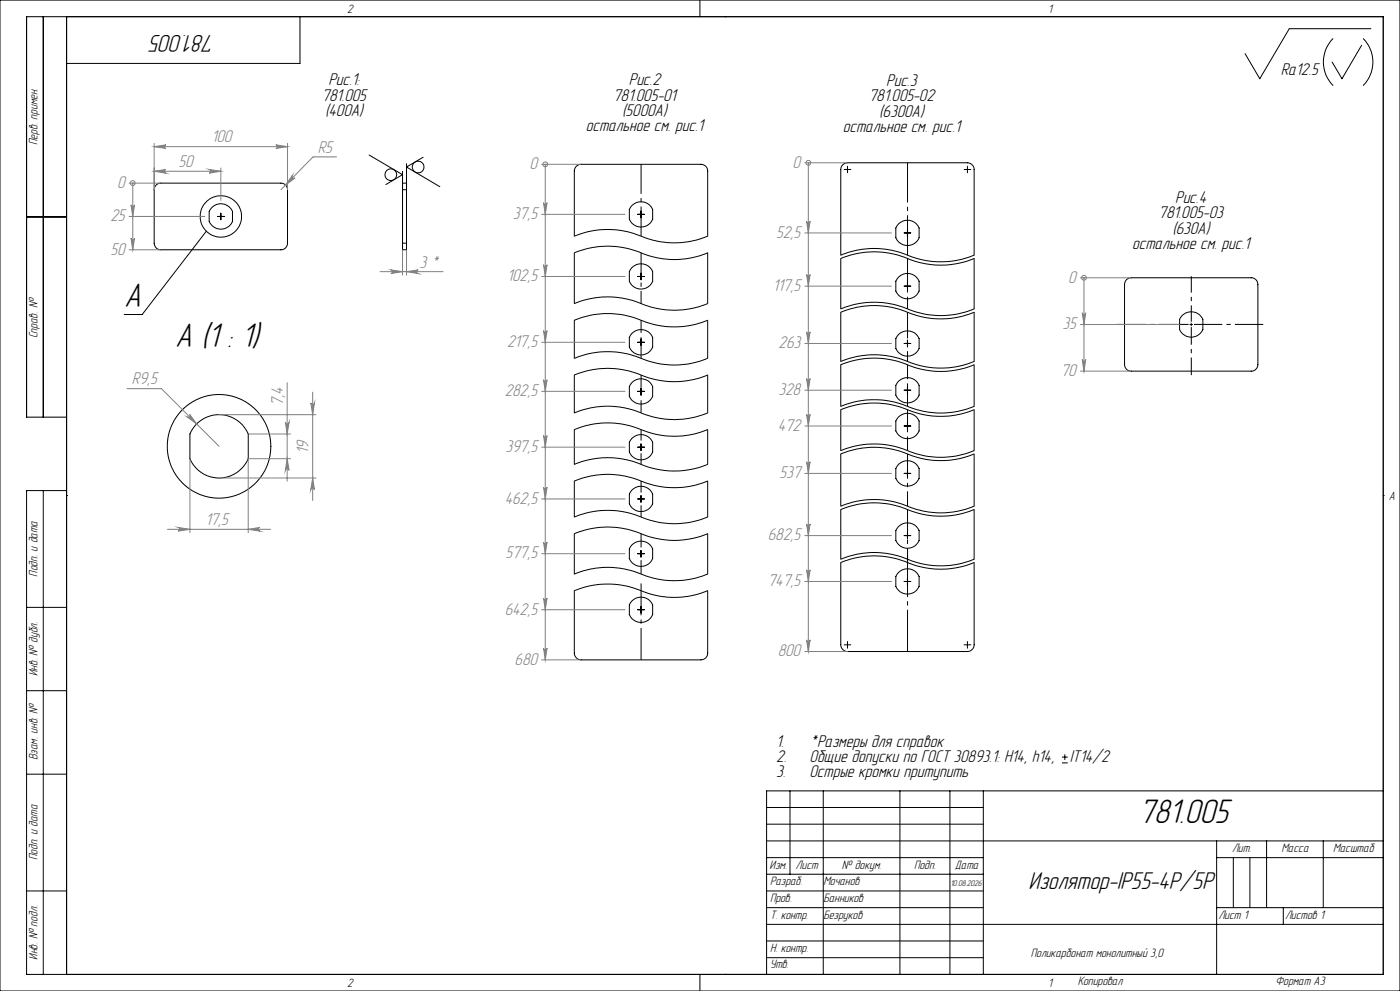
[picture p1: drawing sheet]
<svg xmlns="http://www.w3.org/2000/svg" width="420mm" height="297mm" viewBox="0 0 420 297" stroke-linecap="round" stroke-linejoin="round" font-family="sans-serif">
<g fill="none" stroke="#000" stroke-width=".3">
<path d="M0 0h420v297h-420zM13 5v120M20 5v287M90 5v14h-70M210 0v5M217.5 5h.1M399.9 11.5a10 10 0 0 0 0 14.2M408.5 13.6l-5.9 10-3-5M408.9 11.5a10 10 0 0 1 0 14.2M411.3 8.6h-24.5l-8.9 15-4.4-7.5M46.8 55.5l1.1-.6h36.4a1.93 1.93 0 0 1 2 2v16a1.93 1.93 0 0 1-2 2h-36a1.99 1.99 0 0 1-2.1-2v-16zM110.7 46.5l10.1 5.8-5.1 3"/>
<path d="M120.8 54.9h1.2v2h-1.2zM120.8 51.4v21.5M122 49.1v23.8M126.9 47.1l-4.9 3 9.9 5.8M172.9 49.8l1.4-.6h36a1.99 1.99 0 0 1 2 2.1v19.5a26.4 26.4 0 0 1-21.4-.5 26 26 0 0 0-18.6 .5v-19.5zM252.8 49.4l1.4-.6h36a2.05 2.05 0 0 1 2 2v25.7a27 27 0 0 1-22-.8 25.9 25.9 0 0 0-18 .8v-25.7l.2-.8zM253.3 50.8h1.9M254.2 49.8v2M289.2 50.8h2.1M290.2 49.8v2M8 65h12M61.9 69.3l-19.2 25h-5.4"/>
<path d="M65.3 64.9h2M66.3 63.9v2M120.8 72.9v2h1.2v-2M120.8 72.9h1.2M172.3 75.8a27.1 27.1 0 0 1 22.1 .7 25.8 25.8 0 0 0 17.9-.7v15.2a27 27 0 0 1-22-.8 26.4 26.4 0 0 0-18 .8zM191.3 64.2h2M192.3 63.2v2.1M252.2 77.5a27.1 27.1 0 0 1 22.1 .7 26.3 26.3 0 0 0 17.9-.7v15.1a26.3 26.3 0 0 1-21.3-.6 26.2 26.2 0 0 0-18.7 .6zM271.3 69.8h1.9M272.2 68.8v2M172.3 96a26.2 26.2 0 0 1 21.4 .5 26.2 26.2 0 0 0 18.6-.5v11.4a26.3 26.3 0 0 1-21.4-.5 26.2 26.2 0 0 0-18.6 .5zM191.3 82.9h2"/>
<path d="M192.3 81.8v2.1M252.2 93.6a26.3 26.3 0 0 1 21.4 .5 26.2 26.2 0 0 0 18.6-.5v14.7a27 27 0 0 1-22-.7 25.9 25.9 0 0 0-18 .7zM271.3 85.8h1.9M272.2 84.8v1.9M338 83.8l1.1-.5h36.3a1.99 1.99 0 0 1 2 1.9v24.1a1.99 1.99 0 0 1-2 1.9h-36a1.99 1.99 0 0 1-2-1.9v-24.1l.2-.9zM357 97.3h.8M357.4 96.8v.8M172.3 112.4a27.1 27.1 0 0 1 22.1 .8 26.3 26.3 0 0 0 17.9-.8v11.4a27 27 0 0 1-22-.8 25.9 25.9 0 0 0-18 .8zM191.3 117.3h2M191.3 102.6h2M192.3 101.6v2M192.3 116.3v2"/>
<path d="M252.2 109.3a27.1 27.1 0 0 1 22.1 .8 26.3 26.3 0 0 0 17.9-.8v12.5a26.3 26.3 0 0 1-21.3-.6 26.2 26.2 0 0 0-18.7 .6zM271.3 102.9h1.9M271.3 116.9h1.9M272.2 101.9v2.1M272.2 116v2M20 125h-12v-120h407v287h-407v-145h12M172.3 128.8a26.4 26.4 0 0 1 21.4 .5 26 26 0 0 0 18.6-.5v10.4a27 27 0 0 1-22-.8 26.4 26.4 0 0 0-18 .8zM191.3 134h2M192.3 133v2M252.2 136.1a26.3 26.3 0 0 1 21.4 .5 26.2 26.2 0 0 0 18.6-.5v15.6a26.3 26.3 0 0 1-21.3-.5 26.2 26.2 0 0 0-18.7 .5zM252.2 122.8a26.3 26.3 0 0 1 21.4 .5 26.2 26.2 0 0 0 18.6-.5v12.2a26.3 26.3 0 0 1-21.3-.5 26.2 26.2 0 0 0-18.7 .5zM271.3 127.7h1.9"/>
<path d="M272.2 126.7v2M13 147v145M20 148.5h.1M172.3 159.9a27.1 27.1 0 0 1 22.1 .8 25.8 25.8 0 0 0 17.9-.8v12.1a27 27 0 0 1-22-.7 25.9 25.9 0 0 0-18 .7zM172.3 144.2a26.2 26.2 0 0 1 21.4 .5 26.2 26.2 0 0 0 18.6-.5v10.7a26.3 26.3 0 0 1-21.4-.5 26.2 26.2 0 0 0-18.6 .5zM191.3 149.5h2M192.3 148.5v2M252.2 152.7a26.3 26.3 0 0 1 21.4 .5 26.2 26.2 0 0 0 18.6-.5v14.9a27 27 0 0 1-22-.8 25.9 25.9 0 0 0-18 .8zM271.3 141.9h1.9M272.2 140.9v2M272.2 159.5v2M415 148.5h.1"/>
<path d="M172.3 177a27.1 27.1 0 0 1 22.1 .8 25.8 25.8 0 0 0 17.9-.8v18.8a1.99 1.99 0 0 1-2 2h-36a2.05 2.05 0 0 1-2-2zM191.3 165.9h2M192.3 165v2M252.2 168.6a27.1 27.1 0 0 1 22.1 .8 26.3 26.3 0 0 0 17.9-.8v24.6a2.05 2.05 0 0 1-2 2.1h-36a2.05 2.05 0 0 1-2-2.1zM271.3 160.5h1.9M271.3 174.3h1.9M272.2 173.2v2.1M8 182h12M191.3 182.7h2M192.3 181.7v2.1M253.3 193.2h1.9M254.2 192.3v2"/>
<path d="M289.2 193.2h2.1M290.2 192.3v2M8 207h12M8 232h12M237 237v25M247 237v55M270 237v55M285 237v55M295 237v55M318.6 228.6h1.7M318.6 226.9h1.7M319.4 226.1v1.7"/>
<path d="M415 237h-185v55M230 242h65M230 247h65M230 252h185M230 257h65M365 252v40M365 257h50M370 257v15M375 257v15M380 252v20M397 252v20M8 267h12"/>
<path d="M230 267h65M230 272h65M230 277h185M230 262h65M365 272h50M385 272v5M210 292v5M217.5 292h.1M230 282h65M230 287h65"/>
<circle cx="117.3" cy="52.4" r="1.75"/>
<circle cx="125.4" cy="50.1" r="1.76"/>
<circle cx="66.2" cy="64.9" r="6.2"/>
<circle cx="66.3" cy="64.9" r="3.8"/>
<circle cx="192.3" cy="64.3" r="3.8"/>
<circle cx="272.2" cy="69.8" r="3.8"/>
<circle cx="192.3" cy="82.8" r="3.8"/>
<circle cx="272.2" cy="85.8" r="3.8"/>
<circle cx="357.4" cy="97.2" r="3.8"/>
<circle cx="192.3" cy="117.3" r="3.8"/>
<circle cx="192.3" cy="102.6" r="3.8"/>
<circle cx="272.2" cy="103" r="3.8"/>
<circle cx="272.2" cy="117" r="3.8"/>
<circle cx="65.7" cy="133.8" r="15.5"/>
<circle cx="65.7" cy="133.8" r="9.5"/>
<circle cx="192.3" cy="134" r="3.8"/>
<circle cx="272.2" cy="127.7" r="3.8"/>
<circle cx="192.3" cy="149.5" r="3.8"/>
<circle cx="272.2" cy="141.9" r="3.8"/>
<circle cx="192.3" cy="166" r="3.8"/>
<circle cx="272.2" cy="160.5" r="3.8"/>
<circle cx="272.2" cy="174.3" r="3.8"/>
<circle cx="192.3" cy="182.8" r="3.8"/>
</g>
<g fill="none" stroke="#808080" stroke-width=".3">
<path d="M38.7 54.9h9.6M39.8 54.9h.1M39.8 54.9v20M46.2 44l3.6-.6a.53 .53 0 0 0-.6 .6 .53 .53 0 0 0 .6 .5zM46.2 51.3l3.6-.5a.55 .55 0 0 0-.6 .5 .55 .55 0 0 0 .6 .6zM46.2 43v13.9M46.2 44h40.1M46.2 51.3h20.1M62.8 50.8l3.5 .5-3.5 .6a.55 .55 0 0 0 .5-.6 .55 .55 0 0 0-.5-.5zM66.3 50.3v9.8M82.8 43.4l3.5 .6-3.5 .5a.53 .53 0 0 0 .5-.5 .53 .53 0 0 0-.5-.6zM86.3 43v13.9"/>
<path d="M87.7 52.6a.55 .55 0 0 0 .1 .7 .55 .55 0 0 0 .7 0l-2.8 2.2zM101 47h-7.1l-9.6 9.9M162.5 49.2h11.8M163.6 49.2h.1M163.6 49.2v148.6M241.4 48.8h12.8M242.5 48.8h.1M242.5 48.8v146.5M38.7 64.9h22.8M38.7 74.9h9.6M39.3 61.4a.53 .53 0 0 0 .5 .5 .53 .53 0 0 0 .6-.5l-.6 3.5zM39.3 71.4a.53 .53 0 0 0 .5 .5 .53 .53 0 0 0 .6-.5l-.6 3.5z"/>
<path d="M120.8 74.9v7.5M122 74.9v7.5M162.5 64.2h25M163.1 60.7a.53 .53 0 0 0 .5 .5 .53 .53 0 0 0 .5-.5l-.5 3.5zM163.1 79.3a.53 .53 0 0 0 .5 .6 .53 .53 0 0 0 .5-.6l-.5 3.6zM241.4 69.8h26M242 66.3a.53 .53 0 0 0 .5 .5 .53 .53 0 0 0 .5-.5l-.5 3.5zM114 81.4h18.9M117.3 80.9l3.5 .5-3.5 .6a.55 .55 0 0 0 .5-.6 .55 .55 0 0 0-.5-.5zM122 81.4l3.4-.5a.55 .55 0 0 0-.5 .5 .55 .55 0 0 0 .5 .6zM162.5 82.9h25M163.1 99.1a.53 .53 0 0 0 .5 .5 .53 .53 0 0 0 .5-.5l-.5 3.5z"/>
<path d="M241.4 85.8h26M242 82.3a.53 .53 0 0 0 .5 .5 .53 .53 0 0 0 .5-.5l-.5 3.5zM242 99.4a.53 .53 0 0 0 .5 .5 .53 .53 0 0 0 .5-.5l-.5 3.5zM324.1 83.3h15.3M324.1 97.3h29.8M324.7 93.7a.53 .53 0 0 0 .5 .6 .53 .53 0 0 0 .5-.6l-.5 3.6zM325.2 83.3h.1M325.2 83.3v27.9M38.1 116.5h10.3l17.3 17.3M86.1 114.7v29.5M93.8 117.5v32.5M162.5 102.6h25"/>
<path d="M162.5 117.3h25M163.1 113.8a.53 .53 0 0 0 .5 .5 .53 .53 0 0 0 .5-.5l-.5 3.5zM241.4 102.9h26M241.4 116.9h26M242 113.4a.53 .53 0 0 0 .5 .6 .53 .53 0 0 0 .5-.6l-.5 3.5zM324.1 111.2h15.3M324.7 107.7a.53 .53 0 0 0 .5 .5 .53 .53 0 0 0 .5-.5l-.5 3.5zM56.1 125a.54 .54 0 0 0 .8-.1 .54 .54 0 0 0 0-.7l2.1 2.8zM57 137.5v22.1M65.7 124.3h29.1M74.5 130.1h12.7M85.6 126.6a.55 .55 0 0 0 .6 .5 .55 .55 0 0 0 .5-.5l-.6 3.5z"/>
<path d="M86.1 137.5l.6 3.5a.55 .55 0 0 0-.5-.5 .55 .55 0 0 0-.6 .5zM87.2 137.5h-12.7v22.1M93.2 120.8a.55 .55 0 0 0 .6 .5 .55 .55 0 0 0 .5-.5l-.5 3.5zM162.5 134h25M163.1 130.5a.53 .53 0 0 0 .5 .5 .53 .53 0 0 0 .5-.5l-.5 3.5zM241.4 127.7h26M242 124.2a.53 .53 0 0 0 .5 .5 .53 .53 0 0 0 .5-.5l-.5 3.5zM242 138.4a.53 .53 0 0 0 .5 .5 .53 .53 0 0 0 .5-.5l-.5 3.5zM50.2 158.6h31M53.4 158.1l3.6 .5-3.6 .6a.55 .55 0 0 0 .6-.6 .55 .55 0 0 0-.6-.5zM65.7 143.3h29.1M74.5 158.6l3.5-.5a.55 .55 0 0 0-.5 .5 .55 .55 0 0 0 .5 .6z"/>
<path d="M93.8 143.3l.5 3.5a.55 .55 0 0 0-.5-.5 .55 .55 0 0 0-.6 .5zM162.5 149.5h25M163.1 146a.53 .53 0 0 0 .5 .6 .53 .53 0 0 0 .5-.6l-.5 3.5zM241.4 141.9h26M242 157a.53 .53 0 0 0 .5 .5 .53 .53 0 0 0 .5-.5l-.5 3.5zM162.5 165.9h25M163.1 162.5a.53 .53 0 0 0 .5 .5 .53 .53 0 0 0 .5-.5l-.5 3.4zM163.1 179.2a.53 .53 0 0 0 .5 .5 .53 .53 0 0 0 .5-.5l-.5 3.5zM241.4 160.5h26M241.4 174.3h26M242 170.8a.53 .53 0 0 0 .5 .5 .53 .53 0 0 0 .5-.5l-.5 3.5zM162.5 182.7h25"/>
<path d="M162.5 197.8h11.8M163.1 194.2a.53 .53 0 0 0 .5 .6 .53 .53 0 0 0 .5-.6l-.5 3.6zM241.4 195.3h12.8M242 191.8a.53 .53 0 0 0 .5 .5 .53 .53 0 0 0 .5-.5l-.5 3.5z"/>
<circle cx="39.8" cy="54.9" r=".72"/>
<circle cx="163.6" cy="49.3" r=".72"/>
<circle cx="242.5" cy="48.8" r=".73"/>
<circle cx="325.2" cy="83.3" r=".72"/>
</g>
<path d="M357.4 96.4v-13.6" fill="none" stroke="#000" stroke-width=".3" stroke-dasharray="15.2 1.3 1.3 1.3" stroke-dashoffset="10.3" stroke-linecap="butt"/>
<path d="M356.6 97.2h-21.6" fill="none" stroke="#000" stroke-width=".3" stroke-dasharray="15.2 1.3 1.3 1.3" stroke-dashoffset="6.3" stroke-linecap="butt"/>
<path d="M357.4 98v14.4" fill="none" stroke="#000" stroke-width=".3" stroke-dasharray="15.2 1.3 1.3 1.3" stroke-dashoffset="9.9" stroke-linecap="butt"/>
<path d="M358.2 97.2h20.8" fill="none" stroke="#000" stroke-width=".3" stroke-dasharray="15.2 1.3 1.3 1.3" stroke-dashoffset="6.7" stroke-linecap="butt"/>
<path d="M192.3 174.9v22.8" fill="none" stroke="#000" stroke-width=".3" stroke-dasharray="15.2 1.3 1.3 1.3" stroke-dashoffset="5.7" stroke-linecap="butt"/>
<path d="M192.3 159.9v12.1" fill="none" stroke="#000" stroke-width=".3" stroke-dasharray="15.2 1.3 1.3 1.3" stroke-dashoffset="11.1" stroke-linecap="butt"/>
<path d="M192.3 144.1v10.8" fill="none" stroke="#000" stroke-width=".3" stroke-dasharray="15.2 1.3 1.3 1.3" stroke-dashoffset="11.8" stroke-linecap="butt"/>
<path d="M192.3 128.7v10.4" fill="none" stroke="#000" stroke-width=".3" stroke-dasharray="15.2 1.3 1.3 1.3" stroke-dashoffset="11.9" stroke-linecap="butt"/>
<path d="M192.3 112.4v11.3" fill="none" stroke="#000" stroke-width=".3" stroke-dasharray="15.2 1.3 1.3 1.3" stroke-dashoffset="11.5" stroke-linecap="butt"/>
<path d="M192.3 96v11.4" fill="none" stroke="#000" stroke-width=".3" stroke-dasharray="15.2 1.3 1.3 1.3" stroke-dashoffset="11.4" stroke-linecap="butt"/>
<path d="M192.3 75.8v15.2M272.3 77.4v15.2" fill="none" stroke="#000" stroke-width=".3" stroke-dasharray="15.2 1.3 1.3 1.3" stroke-dashoffset="7.6" stroke-linecap="butt"/>
<path d="M192.3 49.2v21.6" fill="none" stroke="#000" stroke-width=".3" stroke-dasharray="15.2 1.3 1.3 1.3" stroke-dashoffset="6.4" stroke-linecap="butt"/>
<path d="M272.3 166.4v28.8" fill="none" stroke="#000" stroke-width=".3" stroke-dasharray="15.2 1.3 1.3 1.3" stroke-dashoffset="2.7" stroke-linecap="butt"/>
<path d="M272.3 93.6v14.7M272.3 152.7v14.9" fill="none" stroke="#000" stroke-width=".3" stroke-dasharray="15.2 1.3 1.3 1.3" stroke-dashoffset="7.4" stroke-linecap="butt"/>
<path d="M272.3 136v15.7" fill="none" stroke="#000" stroke-width=".3" stroke-dasharray="15.2 1.3 1.3 1.3" stroke-dashoffset="7.8" stroke-linecap="butt"/>
<path d="M272.3 122.8v12.2" fill="none" stroke="#000" stroke-width=".3" stroke-dasharray="15.2 1.3 1.3 1.3" stroke-dashoffset="11" stroke-linecap="butt"/>
<path d="M272.3 109.3v12.5" fill="none" stroke="#000" stroke-width=".3" stroke-dasharray="15.2 1.3 1.3 1.3" stroke-dashoffset="10.9" stroke-linecap="butt"/>
<path d="M272.3 48.8v27.6" fill="none" stroke="#000" stroke-width=".3" stroke-dasharray="15.2 1.3 1.3 1.3" stroke-dashoffset="3.3" stroke-linecap="butt"/>
<g fill="#808080">
<path d="M46.2 44l3.6-.6a.53 .53 0 0 0-.6 .6 .53 .53 0 0 0 .6 .5zM82.8 43.4l3.5 .6-3.5 .5a.53 .53 0 0 0 .5-.5 .53 .53 0 0 0-.5-.6zM87.7 52.6l-2 2.9 2.8-2.2a.55 .55 0 0 1-.7 0 .55 .55 0 0 1-.1-.7zM46.2 51.3l3.6-.5a.55 .55 0 0 0-.6 .5 .55 .55 0 0 0 .6 .6zM62.8 50.8l3.5 .5-3.5 .6a.55 .55 0 0 0 .5-.6 .55 .55 0 0 0-.5-.5zM163.1 60.7a.53 .53 0 0 0 .5 .5 .53 .53 0 0 0 .5-.5l-.5 3.5zM163.1 79.3a.53 .53 0 0 0 .5 .6 .53 .53 0 0 0 .5-.6l-.5 3.6zM163.1 99.1a.53 .53 0 0 0 .5 .5 .53 .53 0 0 0 .5-.5l-.5 3.5zM163.1 113.8a.53 .53 0 0 0 .5 .5 .53 .53 0 0 0 .5-.5l-.5 3.5zM163.1 130.5a.53 .53 0 0 0 .5 .5 .53 .53 0 0 0 .5-.5l-.5 3.5zM163.1 146a.53 .53 0 0 0 .5 .6 .53 .53 0 0 0 .5-.6l-.5 3.5zM163.1 162.5a.53 .53 0 0 0 .5 .5 .53 .53 0 0 0 .5-.5l-.5 3.4zM163.1 179.2a.53 .53 0 0 0 .5 .5 .53 .53 0 0 0 .5-.5l-.5 3.5zM163.1 194.2a.53 .53 0 0 0 .5 .6 .53 .53 0 0 0 .5-.6l-.5 3.6zM53.4 158.1l3.6 .5-3.6 .6a.55 .55 0 0 0 .6-.6 .55 .55 0 0 0-.6-.5zM74.5 158.6l3.5-.5a.55 .55 0 0 0-.5 .5 .55 .55 0 0 0 .5 .6zM56.1 125l2.9 2-2.1-2.8a.54 .54 0 0 1 0 .8 .54 .54 0 0 1-.8 0zM117.3 80.9l3.5 .5-3.5 .6a.55 .55 0 0 0 .5-.6 .55 .55 0 0 0-.5-.5zM122 81.4l3.4-.5a.55 .55 0 0 0-.5 .5 .55 .55 0 0 0 .5 .6zM242 66.3a.53 .53 0 0 0 .5 .5 .53 .53 0 0 0 .5-.5l-.5 3.5zM242 82.3a.53 .53 0 0 0 .5 .5 .53 .53 0 0 0 .5-.5l-.5 3.5zM242 99.4a.53 .53 0 0 0 .5 .5 .53 .53 0 0 0 .5-.5l-.5 3.5zM242 113.4a.53 .53 0 0 0 .5 .6 .53 .53 0 0 0 .5-.6l-.5 3.5zM242 124.2a.53 .53 0 0 0 .5 .5 .53 .53 0 0 0 .5-.5l-.5 3.5zM242 138.4a.53 .53 0 0 0 .5 .5 .53 .53 0 0 0 .5-.5l-.5 3.5zM242 157a.53 .53 0 0 0 .5 .5 .53 .53 0 0 0 .5-.5l-.5 3.5zM242 170.8a.53 .53 0 0 0 .5 .5 .53 .53 0 0 0 .5-.5l-.5 3.5zM242 191.8a.53 .53 0 0 0 .5 .5 .53 .53 0 0 0 .5-.5l-.5 3.5z"/>
<path d="M85.6 126.6a.55 .55 0 0 0 .6 .5 .55 .55 0 0 0 .5-.5l-.6 3.5zM86.1 137.5l.6 3.5a.55 .55 0 0 0-.5-.5 .55 .55 0 0 0-.6 .5zM93.2 120.8a.55 .55 0 0 0 .6 .5 .55 .55 0 0 0 .5-.5l-.5 3.5zM93.8 143.3l.5 3.5a.55 .55 0 0 0-.5-.5 .55 .55 0 0 0-.6 .5z"/>
<path d="M324.7 93.7a.53 .53 0 0 0 .5 .6 .53 .53 0 0 0 .5-.6l-.5 3.6zM324.7 107.7a.53 .53 0 0 0 .5 .5 .53 .53 0 0 0 .5-.5l-.5 3.5z"/>
<path d="M39.3 61.4a.53 .53 0 0 0 .5 .5 .53 .53 0 0 0 .6-.5l-.6 3.5zM39.3 71.4a.53 .53 0 0 0 .5 .5 .53 .53 0 0 0 .6-.5l-.6 3.5z"/>
</g>
<g font-size="10.5">
<text x="37.3" y="91.9">A</text>
<text x="52.6" y="104">A (1 : 1)</text>
<text x="341.6" y="246.7">781.005</text>
</g>
<g font-size="7.5">
<text x="64.6" y="10.5" transform="rotate(-180 64.6 10.5)">781.005</text>
<text x="308.5" y="266.5">Изолятор-IP55-4P/5P</text>
</g>
<g font-size="5.3">
<text x="384.2" y="22.3">Ra12.5</text>
<text x="98.5" y="25.6">Рис.1:</text>
<text x="188.7" y="25.5">Рис.2</text>
<text x="265.9" y="25.7">Рис.3</text>
<text x="96.5" y="30.2">781.005</text>
<text x="97.5" y="34.8">(400А)</text>
<text x="183.9" y="30.1">781.005-01</text>
<text x="186.7" y="34.8">(5000А)</text>
<text x="260.7" y="30.3">781.005-02</text>
<text x="263.8" y="34.9">(6300А)</text>
<text x="175.8" y="39.4">остальное см. рис.1</text>
<text x="252.8" y="39.5">остальное см. рис.1</text>
<text x="347.6" y="65.4">781.005-03</text>
<text x="352.6" y="60.8">Рис.4</text>
<text x="351.7" y="70">(630А)</text>
<text x="339.7" y="74.6">остальное см. рис.1</text>
<text x="232.9" y="223.7">1.</text>
<text x="242.9" y="223.7">*Размеры для справок</text>
<text x="232.9" y="233">3.</text>
<text x="232.9" y="228.3">2.</text>
<text x="242.9" y="233">Острые кромки притупить</text>
<text x="242.9" y="228.3">Общие допуски по ГОСТ 30893.1: H14, h14,</text>
<text x="320.9" y="228.3">IT14/2</text>
</g>
<g font-size="5.3" fill="#808080">
<text x="63.4" y="42.7">100</text>
<text x="95.3" y="45.8">R5</text>
<text x="53.5" y="50.1">50</text>
<text x="158.9" y="50.7">0</text>
<text x="237.8" y="50.2">0</text>
<text x="35.1" y="56.3">0</text>
<text x="153.9" y="65.7">37,5</text>
<text x="33.1" y="66.3">25</text>
<text x="232.8" y="71.2">52,5</text>
<text x="33.1" y="76.3">50</text>
<text x="125.9" y="80.2">3 *</text>
<text x="152.2" y="84.3">102,5</text>
<text x="231.8" y="87.2">117,5</text>
<text x="320.5" y="84.7">0</text>
<text x="318.7" y="98.7">35</text>
<text x="152.2" y="104">217,5</text>
<text x="233.6" y="104.4">263</text>
<text x="318.2" y="112.7">70</text>
<text x="39.6" y="115.2">R9,5</text>
<text x="151.4" y="118.7">282,5</text>
<text x="233.6" y="118.4">328</text>
<text x="85" y="121.6" transform="rotate(-90 85 121.6)">7,4</text>
<text x="233.3" y="129.1">472</text>
<text x="92.6" y="136" transform="rotate(-90 92.6 136)">19</text>
<text x="151.7" y="135.5">397,5</text>
<text x="233.8" y="143.3">537</text>
<text x="151.4" y="151">462,5</text>
<text x="61.6" y="157.4">17,5</text>
<text x="230.3" y="161.9">682,5</text>
<text x="151.7" y="167.4">577,5</text>
<text x="230.3" y="175.7">747,5</text>
<text x="151.4" y="184.2">642,5</text>
<text x="233.3" y="196.7">800</text>
<text x="154.4" y="199.2">680</text>
</g>
<g font-size="3.8">
<text x="104.2" y="3.8">2</text>
<text x="314.5" y="3.8">1</text>
<text x="11.2" y="43.5" transform="rotate(-90 11.2 43.5)">Перв. примен.</text>
<text x="11.3" y="101.4" transform="rotate(-90 11.3 101.4)">Справ. №</text>
<text x="416.6" y="149.8">A</text>
<text x="11.2" y="172.8" transform="rotate(-90 11.2 172.8)">Подп. и дата</text>
<text x="11.3" y="202.7" transform="rotate(-90 11.3 202.7)">Инв. № дубл.</text>
<text x="11.2" y="227.8" transform="rotate(-90 11.2 227.8)">Взам. инв. №</text>
<text x="11.2" y="257.8" transform="rotate(-90 11.2 257.8)">Подп. и дата</text>
<text x="369.6" y="255.2">Лит.</text>
<text x="384.4" y="255.2">Масса</text>
<text x="399.9" y="255.2">Масштаб</text>
<text x="230.9" y="260.3">Изм.</text>
<text x="238.7" y="260.3">Лист</text>
<text x="252.6" y="260.3">№ докум.</text>
<text x="274.2" y="260.3">Подп.</text>
<text x="286.5" y="260.3">Дата</text>
<text x="231" y="265.3">Разраб.</text>
<text x="247" y="265.4">Мочанов</text>
<text x="231" y="270.2">Пров.</text>
<text x="231" y="275.3">Т. контр.</text>
<text x="247" y="275.4">Безруков</text>
<text x="247" y="270.4">Банников</text>
<text x="365.5" y="275.3">Лист 1</text>
<text x="385.5" y="275.3">Листов 1</text>
<text x="11.3" y="287.7" transform="rotate(-90 11.3 287.7)">Инв. № подл.</text>
<text x="231" y="285.2">Н. контр.</text>
<text x="309.2" y="286.7">Поликарбонат монолитный 3,0</text>
<text x="231" y="290.2">Утв.</text>
<text x="104.2" y="295.8">2</text>
<text x="314.5" y="295.8">1</text>
<text x="323.3" y="295.3">Копировал</text>
<text x="382.7" y="295.3">Формат А3</text>
</g>
<text font-size="2.6" x="285.1" y="265.5">10.08.2026</text>
</svg>
